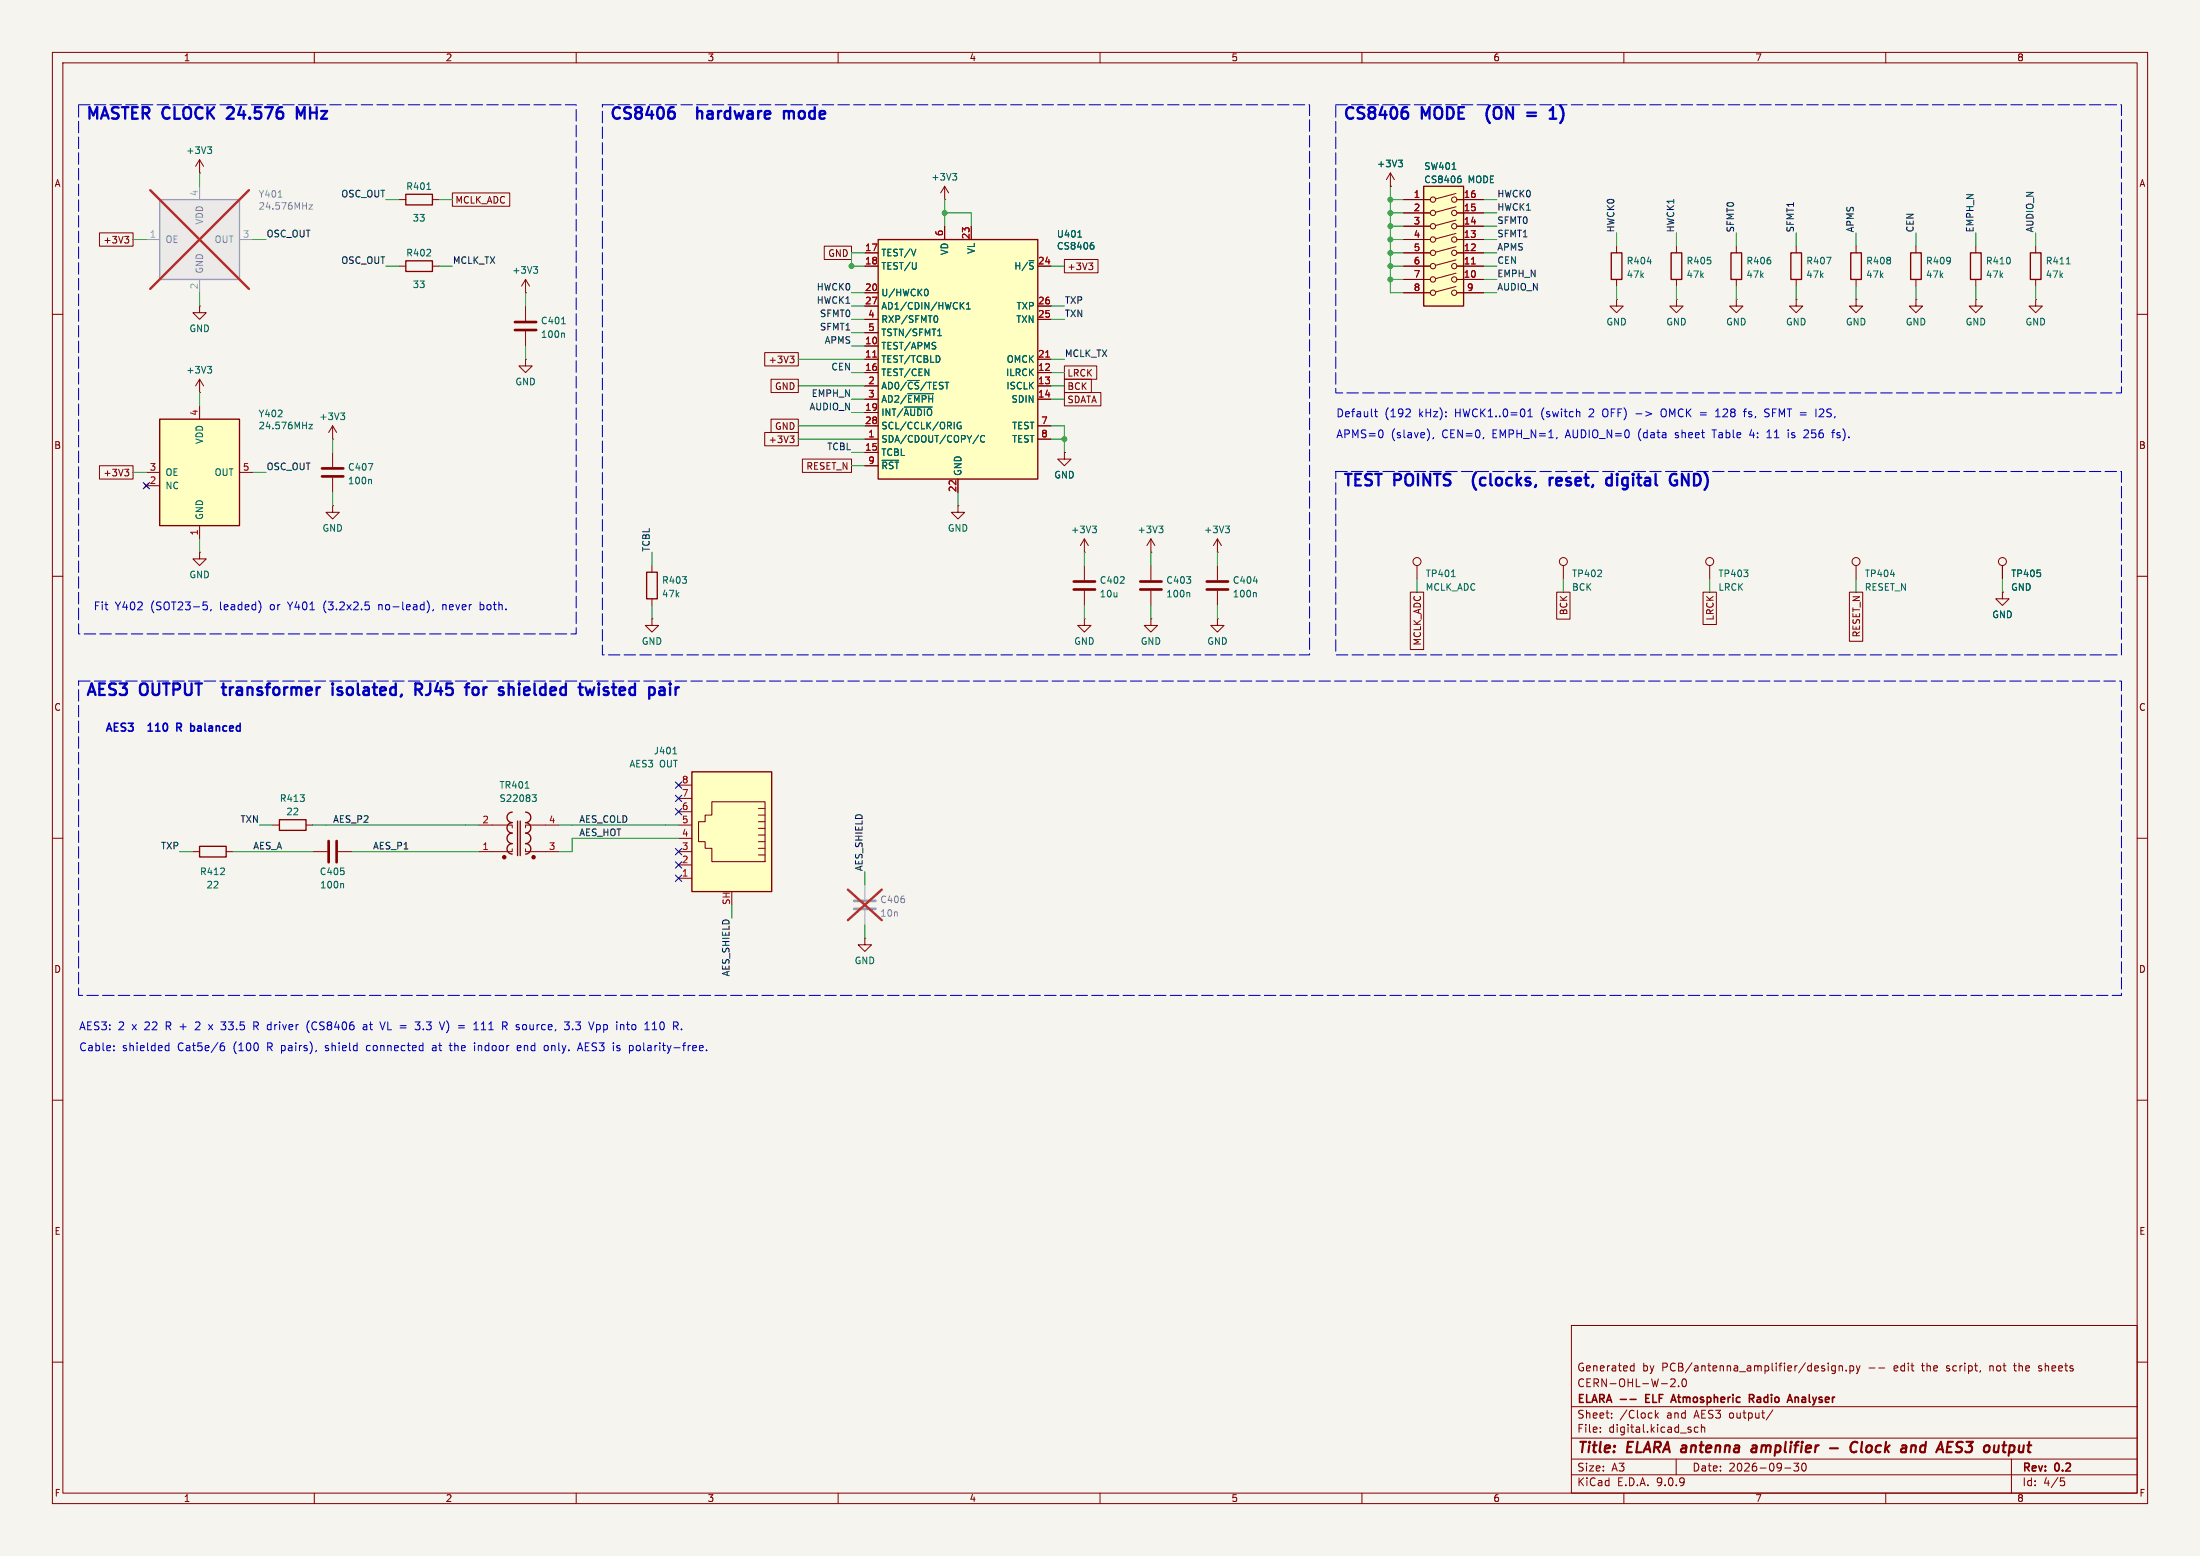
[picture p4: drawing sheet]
<svg xmlns="http://www.w3.org/2000/svg" width="420mm" height="297mm" viewBox="0 0 420 297" stroke-linecap="round" stroke-linejoin="round" font-family="sans-serif">
<path d="M0 0h420v297h-420z" fill="#f5f4ef" stroke="#f5f4ef" stroke-width=".19"/>
<g fill="none" stroke="#840000" stroke-width=".19">
<path d="M10 10h400v277h-400zM12 12h396v273h-396zM60 10v2M110 10v2M160 10v2M210 10v2M260 10v2M310 10v2M360 10v2M265.4 35.6h.1M265.4 33l-.7 1.3M265.4 33l.8 1.3"/>
<path d="M265.4 33v2.6M100.3 55.9h.1M100.3 53.3l-.7 1.3M100.3 53.3l.8 1.3M100.3 53.3v2.6M308.6 57.2v1.2h1.3l-1.3 1.3-1.3-1.3h1.3M308.6 57.2h.1M308.6 47v1.3M308.6 53.3v1.3M331.5 57.2v1.2h1.2l-1.2 1.3-1.3-1.3h1.3M331.5 57.2h.1M331.5 47v1.3"/>
<path d="M331.5 53.3v1.3M342.9 57.2v1.2h1.3l-1.3 1.3-1.3-1.3h1.3M342.9 57.2h.1M354.3 57.2v1.2h1.3l-1.3 1.3-1.2-1.3h1.2M354.3 57.2h.1M365.8 47v1.3M365.8 53.3v1.3M388.6 57.2v1.2h1.3l-1.3 1.3-1.3-1.3h1.3M388.6 57.2h.1M388.6 47v1.3M388.6 53.3v1.3M10 60h2"/>
<path d="M408 60h2M10 110h2M408 110h2M10 160h2M91.4 157.5h6.4v.5M106.7 157.5h-6.4v.5M408 160h2M97.8 162v.6h-6.4M100.3 162v.6h6.4M10 210h2M408 210h2M300 253h108v32h-108z"/>
<path d="M10 260h2M300 278.5h108M300 274.5h108M300 268.5h108M305.5 273.2v.2M305.5 272.5v.1M307.7 270.5v.2M307.7 269.8v.1M311.4 261.6h.5M311.4 260.8h.5M311.9 260.2v1.5M316 269.2v1.5"/>
<path d="M316.2 270.1l.4 .6M316.6 269.7l-.6 .6M318.9 263.3l.6-.1 .2 .1 .1 .3-.9 1.1h.9M320 278.5v3M320.4 264.5v.2M321.2 263.3l.2-.1a.8 .8 0 0 1 .6 .7 .8 .8 0 0 1-.6 .8l-.2-.2-.1-.4zM324.2 272.5l-.5-.1-.3 .3 .2 .6h.6M324.8 272.5l.2-.1 .4 .1v.9M324.8 271.9v1.5M338.4 269.1l-1.2 1.9M343.4 279.3l-.5 .6 .4 .1v.6l-.2 .2-.7-.2M344.1 279.4a.81 .81 0 0 0 .3 1.4l.3-.2 .1-.4-.1-.8"/>
<path d="M349 260.2v.1M349 260.7v1M350.4 260.8l-.5-.1-.2 .3 .1 .6h.6M350.4 260.7v1.2l-.3 .3-.4-.1M351.1 260.8l.2-.1 .4 .1v.9M351.1 260.7v1M352.4 261.5v.2M353.2 260.8l.4-.1 .3 .3-.2 .6h-.5M353.2 260.7v1.5M354.4 260.7l.3 1M354.7 261.7l-.3 .5M355.1 260.7l-.4 1"/>
<path d="M356.8 261.1h1.1M358.7 261.1h1.1M379.9 260.7v1M379.9 260.8h.1M384 278.5v6.5M384.4 260.7h.5M384.6 260.2v1.3l.2 .2M389.2 261.6l.4 .1M389.6 260.7l-.4 .1v.1v.2l.4 .1M408 260h2M60 285v2M110 285v2"/>
<path d="M160 285v2M210 285v2M260 285v2M300 281.5h108M310 285v2M340.7 280.2h1.2M360 285v2M393.4 282.1h.7M393.5 282.7h.4l.3 .2-.2 .6-.5 .1"/>
</g>
<path d="M334.5 276h.8M335.3 276.3l-.6 .1a.4 .4 0 0 0-.4 .4 .4 .4 0 0 0 .3 .4l.7-.1M349.3 276.4h1.6M354.6 275.4a.88 .88 0 0 0-1 0 .88 .88 0 0 0-.3 .9 .69 .69 0 0 0 .3 .8 .69 .69 0 0 0 .8-.1M355.5 275.2l-.2 1.7 .2 .3M365.2 275.9l.5 .1 .1 .2-.2 1M373.3 277.1l.8 .1M374 275.2l-.2 .1a.46 .46 0 0 0-.3 .5 .46 .46 0 0 0 .3 .4l.4 .1M383.5 277.1l.2 .1M383.7 275.9l-.3 2M383.9 275.9l-.2 .1" fill="none" stroke="#840000" stroke-width=".4"/>
<path d="M311.2 267.1h1.1M314.2 266.9h.5M314.9 266.2h-.7v1.5h.7M319 267.7l.5-1.5 .5 1.5M319.1 267.3h.7M334 267l.7-.1 .1-.2v-.4l-.3-.1h-.5v1.5M334.3 267l.5 .7M342.7 266.7v1M343.3 266.8l-.4-.1-.2 .1" fill="none" stroke="#840000" stroke-width=".3"/>
<g fill="#840000" stroke="#840000" stroke-width=".25">
<circle cx="96.3" cy="163.6" r=".3"/>
<circle cx="101.9" cy="163.6" r=".3"/>
</g>
<path d="M307.6 48.3h2v5h-2zM330.5 48.3h2v5h-2zM364.7 48.3h2.1v5h-2.1zM387.6 48.3h2v5h-2zM97.8 155a1 1 0 0 0-1 1 1 1 0 0 0 1 1 1 1 0 0 0-1 1 1 1 0 0 0 1 1 1 1 0 0 0-1 1 1 1 0 0 0 1 1 1 1 0 0 0-1 1 1 1 0 0 0 1 1M98.8 156.7v6.6M99.3 156.7v6.6M100.3 155a1 1 0 0 1 1 1 1 1 0 0 1-1 1 1 1 0 0 1 1 1 1 1 0 0 1-1 1 1 1 0 0 1 1 1 1 1 0 0 1-1 1 1 1 0 0 1 1 1 1 1 0 0 1-1 1" fill="none" stroke="#840000" stroke-width=".25"/>
<path d="M266.9 30.6h.8l-.4 .5M267.5 31.1l.2 .2v.3l-.2 .2M101.8 50.9h.8l-.4 .5M102.4 51.4l.2 .2v.3l-.2 .3M314.5 50h.8M394.5 50.4h.7M100.3 150.4h.7M101.6 151.7h.8l-.4 .5 .3 .1 .1 .4-.3 .3h-.3" fill="none" stroke="#006464" stroke-width=".19"/>
<path d="M271.8 35.6h7.6v22.8h-7.6z" fill="#ffffc2"/>
<g fill="none" stroke="#840000" stroke-width=".19">
<path d="M268 38.1h5M278 36.9l-3.9 1.1M278 39.5l-3.9 1M278.1 38.1h5.1M100.3 58.4v2.8M268 40.6h5M268 43.2h5M268 45.7h5M268 48.3h5M268 50.8h5M268 53.3h5M268 55.9h5"/>
<path d="M278 42l-3.9 1.1M278 44.6l-3.9 1M278 47.1l-3.9 1M278 49.6l-3.9 1M278 52.1l-3.9 1.1M278 54.7l-3.9 1M278.1 40.6h5.1M278.1 43.2h5.1M278.1 45.7h5.1M278.1 48.3h5.1M278.1 50.8h5.1M278.1 53.3h5.1"/>
<path d="M278.1 55.9h5.1M365.8 57.2v1.2h1.2l-1.2 1.3-1.3-1.3h1.3M365.8 57.2h.1M377.2 57.2v1.2h1.3l-1.3 1.3-1.3-1.3h1.3M377.2 57.2h.1M100.3 63.2v2.8M270.5 108v2.5M298.4 108v2.5M382.3 108v2.5M52.1 157.5h1.2M58.4 157.5h1.3M36.8 162.6h1.3"/>
<path d="M43.2 162.6h1.2M59.7 162.6h2.8M64.5 162.6h2.8M165.1 179.1v1.2h1.3l-1.3 1.3-1.3-1.3h1.3M165.1 179.1h.1"/>
<circle cx="273.6" cy="38.1" r=".51"/>
<circle cx="277.6" cy="38.1" r=".51"/>
<circle cx="273.6" cy="40.6" r=".51"/>
<circle cx="273.6" cy="43.2" r=".51"/>
<circle cx="273.6" cy="50.8" r=".51"/>
<circle cx="273.6" cy="53.3" r=".51"/>
<circle cx="273.6" cy="45.7" r=".51"/>
<circle cx="273.6" cy="48.3" r=".51"/>
<circle cx="273.6" cy="55.9" r=".51"/>
<circle cx="277.6" cy="40.6" r=".51"/>
<circle cx="277.6" cy="43.2" r=".51"/>
<circle cx="277.6" cy="45.7" r=".51"/>
<circle cx="277.6" cy="50.8" r=".51"/>
<circle cx="277.6" cy="53.3" r=".51"/>
<circle cx="277.6" cy="48.3" r=".51"/>
<circle cx="277.6" cy="55.9" r=".51"/>
<circle cx="270.5" cy="107.2" r=".76"/>
<circle cx="298.5" cy="107.2" r=".76"/>
<circle cx="382.3" cy="107.2" r=".76"/>
</g>
<path d="M271.8 35.6h7.6v22.8h-7.6zM53.3 156.5h5.1v2h-5.1zM38.1 161.5h5.1v2.1h-5.1z" fill="none" stroke="#840000" stroke-width=".25"/>
<path d="M280.9 50.4h.7" fill="none" stroke="#a90000" stroke-width=".19"/>
<path d="M277.2 32.3h.7M278.6 33.6h.2M278.7 34.1l.3 .2v.3l-.3 .3M107.2 61.8h.7M107.6 63.6l.1 .1v.7M277.1 110.1h.7M65.4 168.6l.2 .2v.7" fill="none" stroke="#006464" stroke-width=".19"/>
<path d="M163.1 172h4M163.1 173.5h4" fill="none" stroke="#9c9b98" stroke-width=".51"/>
<path d="M165.1 168.9v2.8M165.1 173.7v2.8" fill="none" stroke="#9c9b98" stroke-width=".19"/>
<path d="M161.9 169.8l6.4 5.8M168.3 169.8l-6.4 5.8" fill="none" stroke="#e12e31" stroke-width=".46"/>
<path d="M98.3 61.5h4.1M98.3 63h4.1M62.7 160.5v4.1M64.3 160.5v4.1" fill="none" stroke="#840000" stroke-width=".51"/>
<path d="M132.1 147.3h15.2v22.9h-15.2z" fill="#ffffc2"/>
<g fill="none" stroke="#840000" stroke-width=".19">
<path d="M124.5 118.1v1.3h1.2l-1.2 1.3-1.3-1.3h1.3M124.5 118.1h.1M129.5 149.9h2.6M129.5 152.4h2.6M129.5 154.9h2.6M129.5 157.5h2.6M135.9 153h10.1v11.5h-10.1v-2.6h-1.3v-1.2h-1.3v-3.9h1.3v-1.2h1.3zM144.8 158.1h1.2M144.8 159.4h1.2M144.8 156.8h1.2M144.8 154.3h1.2M144.8 155.6h1.2"/>
<path d="M129.5 160h2.6M129.5 162.6h2.6M129.5 165.1h2.6M129.5 167.6h2.6M144.8 160.7h1.2M144.8 161.9h1.2M144.8 163.2h1.2"/>
</g>
<path d="M132.1 147.3h15.2v22.9h-15.2z" fill="none" stroke="#840000" stroke-width=".25"/>
<path d="M128.5 143.9h.7" fill="none" stroke="#006464" stroke-width=".19"/>
<path d="M167.6 45.7h30.5v45.7h-30.5z" fill="#ffffc2"/>
<path d="M167.6 45.7h30.5v45.7h-30.5zM319 48.3h2.1v5h-2.1zM341.9 48.3h2v5h-2zM353.3 48.3h2v5h-2zM123.4 109.2h2.1v5.1h-2.1z" fill="none" stroke="#840000" stroke-width=".25"/>
<g fill="none" stroke="#840000" stroke-width=".19">
<path d="M180.3 38.1h.1M180.3 35.6v2.5M180.3 35.6l-.7 1.2M180.3 35.6l.8 1.2M165.1 50.8h2.5M165.1 58.4h2.5M165.1 48.3h2.5M165.1 55.9h2.5M180.3 43.2v2.5M185.4 43.2v2.5M198.1 50.8h2.6M198.1 58.4h2.6"/>
<path d="M320 47v1.3M320 53.3v1.3M342.9 47v1.3M342.9 53.3v1.3M354.3 47v1.3M354.3 53.3v1.3M165.1 61h2.5M165.1 68.6h2.5M165.1 71.1h2.5M165.1 73.7h2.5M165.1 76.2h2.5M165.1 63.5h2.5"/>
<path d="M165.1 66h2.5M165.1 78.7h2.5M198.1 61h2.6M198.1 68.6h2.6M198.1 71.1h2.6M198.1 73.7h2.6M198.1 76.2h2.6M165.1 88.9h2.5M165.1 81.3h2.5M165.1 83.8h2.5M165.1 86.4h2.5M182.9 96.5v1.3h1.2l-1.2 1.3-1.3-1.3h1.3"/>
<path d="M182.9 96.5h.1M182.9 91.4v2.6M198.1 81.3h2.6M198.1 83.8h2.6M38.1 105.4v1.3h1.3l-1.3 1.3-1.3-1.3h1.3M38.1 105.4h.1M124.5 108v1.2M124.5 114.3v1.3M207 118.1v1.3h1.3l-1.3 1.3-1.3-1.3h1.3M207 118.1h.1M219.7 105.4h.1M219.7 118.1v1.3h1.3l-1.3 1.3-1.3-1.3h1.3"/>
<path d="M219.7 118.1h.1M219.7 102.9l-.8 1.2M219.7 102.9l.8 1.2M219.7 102.9v2.5M219.7 108v2.7M219.7 112.8v2.8M232.4 105.4h.1M232.4 102.9l-.8 1.2M232.4 102.9l.8 1.2M232.4 102.9v2.5M354.3 108v2.5M382.3 113v1.3h1.2l-1.2 1.3-1.3-1.3h1.3"/>
<path d="M382.3 113h.1"/>
<circle cx="354.3" cy="107.2" r=".76"/>
</g>
<g fill="none" stroke="#006464" stroke-width=".19">
<path d="M181.9 33.1h.7l-.4 .5M182.4 33.6l.2 .2v.3l-.2 .3M176.8 55.2a.68 .68 0 0 1 .4 .6 .68 .68 0 0 1-.4 .7M183.5 58.3l.5 .7M184 57.7l-.7 .8M184.5 59h.7M184.5 58.1l.4-.4v1.3M205.8 45.3h.7M208.5 46.3h.2M208.6 46.8l.2 .2v.3l-.2 .3M348.7 49.1h.8l-.5 1.3M172.6 77.7h5.4"/>
<path d="M173.3 75.2h4.9M178.6 60.3a.68 .68 0 0 1 .4 .6 .68 .68 0 0 1-.4 .6M179 64.1h.7M179.3 63l.1-.2v1.3M168.4 87.9h3.2M183.4 80.7a.59 .59 0 0 0-.7 .5 .59 .59 0 0 0 .7 .6l.1-.5h-.3M186.8 83.1l-1.1 1.6M188 83.3a.6 .6 0 0 0-.9 .4 .6 .6 0 0 0 .6 .7l.3-.1M221.2 100.4h.8l-.4 .5M221.8 100.9l.2 .2v.3l-.2 .3M226.9 113.1l.2 .2v.6M233.9 100.4h.8l-.4 .5"/>
<path d="M234.5 100.9l.2 .2v.3l-.2 .3M360.9 109.6h.8"/>
</g>
<path d="M166.6 68.2h.7M199.6 68.2h.8" fill="none" stroke="#a90000" stroke-width=".19"/>
<path d="M217.7 111h4M217.7 112.5h4" fill="none" stroke="#840000" stroke-width=".51"/>
<path d="M30.5 80h15.2v20.3h-15.2z" fill="#ffffc2"/>
<path d="M77.5 37.1h5v2h-5zM77.5 49.8h5v2h-5zM30.5 80h15.2v20.3h-15.2z" fill="none" stroke="#840000" stroke-width=".25"/>
<g fill="none" stroke="#840000" stroke-width=".19">
<path d="M76.2 38.1h1.3M82.5 38.1h1.3M38.1 58.4v1.3h1.3l-1.3 1.3-1.3-1.3h1.3M38.1 58.4h.1M76.2 50.8h1.3M82.5 50.8h1.3M38.1 74.9h.1M38.1 72.4v2.5M38.1 77.5v2.5M38.1 72.4l-.8 1.3M38.1 72.4l.8 1.3M27.6 92.3l.7 .8"/>
<path d="M27.9 90.2h2.6M27.9 92.7h2.6M28.3 92.3l-.7 .8M45.7 90.2h2.6M38.1 100.3v2.6M207 105.4h.1M207 102.9l-.8 1.2M207 102.9l.8 1.2M207 102.9v2.5M207 108v2.7M207 112.8v2.8M232.4 118.1v1.3h1.3l-1.3 1.3-1.3-1.3h1.3"/>
<path d="M232.4 118.1h.1M232.4 108v2.7M232.4 112.8v2.8M326.4 108v2.5"/>
<circle cx="326.4" cy="107.2" r=".76"/>
</g>
<path d="M81.5 36.2h.7M39.6 69.9h.8l-.4 .5M40.2 70.4l.2 .3v.3l-.2 .2M59 81h.7l-.7 .8h.7M208.5 100.4h.8l-.4 .5M209.1 100.9l.2 .2v.3l-.2 .3M239.3 110.9h.8M239.6 113.1l.2 .2v.6" fill="none" stroke="#006464" stroke-width=".19"/>
<path d="M205 111h4M205 112.5h4M230.4 111h4M230.4 112.5h4" fill="none" stroke="#840000" stroke-width=".51"/>
<path d="M30.5 38.1h15.2v15.2h-15.2z" fill="#ebeae8"/>
<path d="M30.5 38.1h15.2v15.2h-15.2z" fill="none" stroke="#9c9b98" stroke-width=".25"/>
<path d="M38.1 35.6v2.5M27.9 45.7h2.6M38.1 53.3v2.6M45.7 45.7h2.6" fill="none" stroke="#9c9b98" stroke-width=".19"/>
<path d="M53.1 37.6h.7M59 39.1h.7l-.7 .8h.7" fill="none" stroke="#939391" stroke-width=".19"/>
<path d="M28.7 36.3l18.8 18.8M47.5 36.3l-18.8 18.8" fill="none" stroke="#e12e31" stroke-width=".46"/>
<g fill="none" stroke="#840000" stroke-width=".19">
<path d="M38.1 33h.1M38.1 30.5l-.8 1.3M38.1 30.5l.8 1.3M38.1 30.5v2.5M86.4 36.8h10.9v2.6h-10.9zM265.4 35.6h.1M268 38.1h5M278.1 38.1h5.1M19 44.4h6.4v2.6h-6.4zM23.8 45.1h.8l-.4 .5M24.3 45.6l.3 .2v.3l-.3 .3M157.4 47h5.2v2.5h-5.2z"/>
<path d="M165.1 48.3h2.5M165.1 50.8h2.5M165.1 55.9h2.5M165.1 58.4h2.5M180.3 43.2v2.5M185.4 43.2v2.5M198.1 50.8h2.6M198.1 58.4h2.6M203.2 49.5h6.4v2.6h-6.4zM207.8 50.2h.8l-.4 .5M208.4 50.7l.2 .2v.3l-.2 .3M268 40.6h5"/>
<path d="M268 43.2h5M268 45.7h5M268 48.3h5M268 50.8h5M268 53.3h5M268 55.9h5M278.1 40.6h5.1M278.1 43.2h5.1M278.1 45.7h5.1M278.1 48.3h5.1M278.1 50.8h5.1M278.1 53.3h5.1"/>
<path d="M278.1 55.9h5.1M320 57.2v1.2h1.3l-1.3 1.3-1.2-1.3h1.2M320 57.2h.1M377.2 47v1.3M377.2 53.3v1.3M100.3 68.6v1.3h1.3l-1.3 1.2-1.2-1.2h1.2M100.3 68.6h.1M146 67.3h6.4v2.6h-6.4zM147.2 72.4h5.2v2.5h-5.2zM150.8 68h.8l-.4 .5M151.3 68.5l.3 .2v.3l-.3 .3M165.1 61h2.5"/>
<path d="M165.1 68.6h2.5M165.1 71.1h2.5M165.1 73.7h2.5M165.1 76.2h2.5M165.1 63.5h2.5M165.1 66h2.5M165.1 78.7h2.5M198.1 61h2.6M198.1 68.6h2.6M198.1 71.1h2.6M198.1 73.7h2.6M198.1 76.2h2.6"/>
<path d="M203.2 72.4h5.1v2.5h-5.1zM203.2 74.9h7v2.6h-7zM203.2 69.8h6.2v2.6h-6.2zM19 88.9h6.4v2.5h-6.4zM23.8 89.6h.8l-.4 .5M24.3 90.1l.3 .2v.3l-.3 .2M63.5 83.8h.1M63.5 96.5v1.3h1.3l-1.3 1.3-1.3-1.3h1.3M63.5 96.5h.1M63.5 81.3v2.5M63.5 86.4v2.8M63.5 91.2v2.8"/>
<path d="M63.5 81.3l-.8 1.3M63.5 81.3l.8 1.3M146 82.5h6.4v2.6h-6.4zM147.2 80h5.2v2.6h-5.2zM150.8 83.2h.8l-.4 .5M151.3 83.7l.3 .2v.3l-.3 .3M153.2 87.6h9.4v2.6h-9.4zM165.1 88.9h2.5M165.1 81.3h2.5M165.1 83.8h2.5M165.1 86.4h2.5M182.9 91.4v2.6"/>
<path d="M198.1 81.3h2.6M198.1 83.8h2.6M203.2 86.4v1.2h1.3l-1.3 1.3-1.3-1.3h1.3M203.2 86.4h.1M269.2 113h2.6v11h-2.6zM297.2 113h2.5v5.2h-2.5zM325.1 113h2.6v6.2h-2.6zM353.1 113h2.5v9.4h-2.5zM382.3 113h.1M382.3 108v2.5"/>
</g>
<g fill="none" stroke="#006464" stroke-width=".19">
<path d="M39.6 28h.8l-.4 .5M40.2 28.5l.2 .3v.3l-.2 .2M266.9 30.6h.8l-.4 .5M267.5 31.1l.2 .2v.3l-.2 .2M277.2 32.3h.7M278.6 33.6h.2M278.7 34.1l.3 .2v.3l-.3 .3M176.8 55.2a.68 .68 0 0 1 .4 .6 .68 .68 0 0 1-.4 .7M183.5 58.3l.5 .7M184 57.7l-.7 .8M184.5 59h.7M184.5 58.1l.4-.4v1.3"/>
<path d="M205.8 45.3h.7M208.5 46.3h.2M208.6 46.8l.2 .2v.3l-.2 .3M65 78.8h.8l-.4 .5M65.6 79.3l.2 .3v.3l-.2 .2M172.6 77.7h5.4M173.3 75.2h4.9M178.6 60.3a.68 .68 0 0 1 .4 .6 .68 .68 0 0 1-.4 .6M179 64.1h.7M179.3 63l.1-.2v1.3M70.3 88.5h.9l-.6 1.2M70.7 91.5l.2 .2v.6"/>
<path d="M168.4 87.9h3.2M183.4 80.7a.59 .59 0 0 0-.7 .5 .59 .59 0 0 0 .7 .6l.1-.5h-.3M186.8 83.1l-1.1 1.6M188 83.3a.6 .6 0 0 0-.9 .4 .6 .6 0 0 0 .6 .7l.3-.1"/>
</g>
<path d="M61.5 89.4h4M61.5 90.9h4" fill="none" stroke="#840000" stroke-width=".51"/>
<path d="M376.2 48.3h2v5h-2z" fill="none" stroke="#840000" stroke-width=".25"/>
<g fill="none" stroke="#009600" stroke-width=".19">
<path d="M38.1 33v2.6M73.7 38.1h2.5M83.8 38.1h2.6M180.3 38.1v5.1M265.4 35.6v20.3h2.6M265.4 38.1h2.6M283.2 38.1h2.5M25.4 45.7h2.5M38.1 55.9v2.5M48.3 45.7h2.5M73.7 50.8h2.5M83.8 50.8h2.6"/>
<path d="M100.3 55.9v2.5M162.6 55.9h2.5M162.6 58.4h2.5M165.1 48.3h-2.5v2.5h2.5M180.3 40.6h5.1v2.6M200.7 50.8h2.5M200.7 58.4h2.5M265.4 50.8h2.6M265.4 45.7h2.6M265.4 40.6h2.6M265.4 43.2h2.6M265.4 48.3h2.6"/>
<path d="M265.4 53.3h2.6M283.2 50.8h2.5M283.2 45.7h2.5M283.2 40.6h2.5M283.2 43.2h2.5M283.2 55.9h2.5M283.2 48.3h2.5M283.2 53.3h2.5M308.6 44.5v2.5M308.6 54.6v2.6M320 44.5v2.5M320 54.6v2.6"/>
<path d="M331.5 44.5v2.5M331.5 54.6v2.6M342.9 44.5v2.5M342.9 54.6v2.6M354.3 44.5v2.5M354.3 54.6v2.6M365.8 44.5v2.5M365.8 54.6v2.6M377.2 44.5v2.5M377.2 54.6v2.6M388.6 44.5v2.5M388.6 54.6v2.6"/>
<path d="M38.1 74.9v2.6M100.3 66v2.6M152.4 68.6h12.7M152.4 73.7h12.7M162.6 71.1h2.5M162.6 61h2.5M162.6 76.2h2.5M162.6 63.5h2.5M162.6 66h2.5M162.6 78.7h2.5M200.7 71.1h2.5M200.7 68.6h2.5"/>
<path d="M200.7 61h2.5M200.7 76.2h2.5M200.7 73.7h2.5M25.4 90.2h2.5M48.3 90.2h2.5M63.5 83.8v2.6M63.5 94v2.5M152.4 83.8h12.7M152.4 81.3h12.7M162.6 88.9h2.5M162.6 86.4h2.5M182.9 94v2.5"/>
<path d="M200.7 81.3h2.5v5.1M200.7 83.8h2.5M38.1 102.9v2.5M124.5 105.4v2.6M124.5 115.6v2.5M207 105.4v2.6M207 115.6v2.5M219.7 105.4v2.6M219.7 115.6v2.5M232.4 105.4v2.6M232.4 115.6v2.5M270.5 110.5v2.5"/>
<path d="M298.4 110.5v2.5M326.4 110.5v2.5M354.3 110.5v2.5M382.3 110.5v2.5M49.5 157.5h2.6M59.7 157.5h31.7M106.7 157.5h22.8M34.3 162.6h2.5M44.4 162.6h15.3M67.3 162.6h24.1M129.5 160h-20.3v2.6h-2.5M139.7 172.7v2.6"/>
<path d="M165.1 166.4v2.5M165.1 176.5v2.6"/>
</g>
<g fill="none" stroke="#000084" stroke-width=".19">
<path d="M27.3 92.1l1.2 1.2M28.5 92.1l-1.2 1.2M128.9 154.3l1.2 1.2M128.9 151.8l1.2 1.2M128.9 149.3l1.2 1.2M130.1 154.3l-1.2 1.2M130.1 151.8l-1.2 1.2M130.1 149.3l-1.2 1.2M128.9 167l1.2 1.2M128.9 162l1.2 1.2M128.9 164.5l1.2 1.2M130.1 167l-1.2 1.2"/>
<path d="M130.1 162l-1.2 1.2M130.1 164.5l-1.2 1.2"/>
</g>
<g fill="none" stroke="#0000c2" stroke-width=".19">
<path d="M262.4 78.6h.6M262.6 78.1v1.2l.4 .3M269.1 78.1l.1 .2v.4l-.9 .9h.9M291.7 79.6h.8M291.7 78.5l.4-.4v1.5M301.5 78.6l.1 1M312.3 79h1.2M317.5 78.1h-.2a.96 .96 0 0 0 .2 1.5M327.5 79.6h.9M327.5 78.5l.5-.4v1.5M332.8 78.6h.6M333.4 78.1l-.4 .2v1.3"/>
<path d="M337 78.7l.6 .2 .1 .4-.2 .3-.6-.1M337 78.1h.7M347.9 78.1l-.6 .1M348.1 78.7l-.9 .9h1M263.9 82.2l.1 .4-.1 .8M273.7 83.5l-.2 .3M283.2 83.5v.2M326.8 82.1h.9M334.4 82l-.4 1.1h1M337.3 82.5l.4-.4v1.5M337.3 83.6h.9M341.4 82.1v.1"/>
<path d="M341.4 82.6v1M344.6 82.1h.5M345.2 82.7l-.9 .9h.9M349.7 82.6h.5M350.2 82.1l-.3 .2v1.3M38.8 114.9h.7M39 115.5h.3l.3 .3-.1 .5-.5 .1M40.3 116.3l-.1 .3M49.6 115l.2 .7-.2 1M70.5 115.6v.7M72.3 115.4v1M72.4 115.5h-.1"/>
<path d="M81.7 115l.3 .7-.3 1M82.7 116.3l-.1 .3M84.5 115.4v1M84.7 115.4l-.2 .1M91.7 116.3l.4 .1M91.7 114.9v1.5M92.1 115.4l-.4 .1M21.7 199.6v.2M31.7 199.6h.5M32.2 199.1v1.5M39.8 195.6l.8 1M40.6 195.6l-.8 1"/>
<path d="M42.2 195.1h.9M42.2 196.5l.6 .1M42.7 199.1a.59 .59 0 0 0-.7 .6v.6l.2 .2 .4 .1 .2-.2 .1-.5-.2-.2-.4-.1-.3 .3M48.5 195.8h.5M48.8 195.8l.5 .8M49 195.1h-.5v1.5M59 194.8a1.72 1.72 0 0 0 0 2.3M69.4 195.6h.6v1M70 199.7v.7M70 195.9l-.5 .1a.29 .29 0 0 0-.2 .3 .29 .29 0 0 0 .2 .3l.5-.1M73.5 195.1l-.5 1.5M79.2 195.1h1l-.5 .5"/>
<path d="M79.9 195.6l.3 .3v.4l-.3 .3M83 199.6h-.4M83.1 200h-.4a.29 .29 0 0 0-.2 .3 .29 .29 0 0 0 .2 .3h.4M84.9 195.1l-.5 1.5M85.2 194.8l.3 .5M85.5 196.7l-.3 .4M85.7 199.6h.6M86 199.1v1.2l.3 .3M90.6 199.1v.1M90.6 199.6v1M90.7 195.3l.2-.2v1.5M91.9 196.6h.8"/>
<path d="M91.9 195.5l.4-.4v1.5M96.3 195.8l.5 .8M96.7 195.1l.1 .2-.1 .5M99.5 199.8l-.3-.2h-.2l-.3 .2 .1 .7h.6M99.5 199.9l-.8 .2M104.2 199.6h.3l.2 .2-.1 .6-.4 .2M109.3 196.4v.2M109.9 195.1h.9M109.9 196.4l.2 .2M114 195.6h.5l.1 .2-.1 .6-.5 .2M119.6 195.6h.6M119.9 196.5l.3 .1"/>
<path d="M121.5 199.7v.7M124.5 196.6h.9M124.8 195.3l.2-.2v1.5M126 195.3v1M134.2 199.6v.3l-.7 .2M21.7 200.4v.2M31.7 200.5h.5M110.2 200.6l.5-1.5 .5 1.5M110.4 200.1h.7M134.9 200.4v.2"/>
</g>
<g fill="none" stroke="#0000c2" stroke-width=".44">
<path d="M43.5 20.6l-.1 .1M44.5 21.4l-1.2 1.3h1.3M58.1 20.5l-.7 1.5-.7-1.5v2.2M128 21.3h.4l.4 .4-.1 .7-.3 .3h-.4M128.2 20.5h.4M133.1 20.5v2.2M133.2 21.3l-.1 .1M149.7 21.2v1.5M149.7 21.4a.55 .55 0 0 1 .9 .1M150.6 21.5v1.2M150.7 21.3l-.1 .2M268 21.3h.4l.4 .4-.1 .7-.3 .3h-.4"/>
<path d="M268.2 20.5h.4M284.4 20.1a2.52 2.52 0 0 0 0 3.4M291.5 21.5h1.7M291.5 22.1h1.7M295.8 22.7h1.3M296.3 20.8l.2-.3v2.2M297.8 20.1a2.52 2.52 0 0 1 0 3.4M281.8 90.1a2.52 2.52 0 0 0 0 3.4M295.8 91.2v1.5M296.5 91.2a.56 .56 0 0 0-.7 .4M297.8 91.2h-.4l-.3 .3 .1 1.1 .6 .1M298.1 91.7l-1 .2"/>
<path d="M307.5 91.2l.2 .1M307.7 90.5v2.2M307.7 92.6l-.2 .1M308.7 90.5v.2M308.7 91.2v1.5M308.7 90.5l-.1 .1 .1 .1M308.7 90.5l.1 .1-.1 .1M322.3 90.5v2.2l-1.2-2.2v2.2M42.3 131.2h.9M42.6 130.5v1.8l.1 .3 .5 .1M63.5 130.5v.2M63.5 131.2v1.5"/>
<path d="M63.5 130.5l-.1 .1 .1 .1M63.5 130.5l.1 .1-.1 .1M65.3 131.3l-.6-.1-.2 .1-.1 .3 .3 .3 .6 .1 .1 .2M65.4 132.3l-.3 .4-.7-.1M79.3 130.5h.8a.6 .6 0 0 1 .5 .5 .6 .6 0 0 1-.5 .6h-.8M79.8 131.6l.8 1.1M82.1 132a.71 .71 0 0 1-.8 .7M91.1 131.3l.3 .3v.6l-.3 .4M92.3 131.2v1.5M92.5 131.3l-.2 .3M99.1 130.5v.2M99.1 131.2v1.5"/>
<path d="M99.1 130.5l-.1 .1 .1 .1M99.1 130.5l.1 .1-.1 .1M114.3 130.5v.2M114.3 131.2v1.5M114.3 130.5l-.1 .1 .1 .1M114.3 130.5l.1 .1-.1 .1M115.2 132.6l.3 .1 .6-.1M116.1 131.3l-.5-.1-.4 .3 .2 .3 .7 .2M129 131.2v1.5M129.6 131.2a.56 .56 0 0 0-.6 .4"/>
</g>
<path d="M28.3 139.6h.8M28.4 138.4l-.1 .1M34.1 138.8l.5 .8M34.5 138.1h-.7v1.5M34.5 138.8h-.7" fill="none" stroke="#0000c2" stroke-width=".3"/>
<path d="M15 20h95v101h-95zM115 20h135v105h-135zM255 20h150v55h-150zM255 90h150v35h-150zM15 130h390v60h-390z" fill="none" stroke="#0000c2" stroke-width=".2" stroke-dasharray="2.2 .8"/>
<path d="M280.9 50.4h.7M166.6 68.2h.7M199.6 68.2h.8" fill="none" stroke="#a90000" stroke-width=".19"/>
<g fill="#009600" stroke="#009600" stroke-width=".19">
<circle cx="162.6" cy="50.8" r=".46"/>
<circle cx="180.3" cy="40.6" r=".46"/>
<circle cx="203.2" cy="83.8" r=".46"/>
<circle cx="265.4" cy="53.3" r=".46"/>
<circle cx="265.4" cy="45.7" r=".46"/>
<circle cx="265.4" cy="48.3" r=".46"/>
<circle cx="265.4" cy="50.8" r=".46"/>
<circle cx="265.4" cy="40.6" r=".46"/>
<circle cx="265.4" cy="43.2" r=".46"/>
<circle cx="265.4" cy="38.1" r=".46"/>
</g>
<g font-size="3.1" fill="#0000c2">
<text x="16.3" y="22.9">MASTER CLOCK</text>
<text x="44.4" y="22.9">24.576</text>
<text x="58.5" y="22.9">MHz</text>
<text x="116.3" y="22.9">CS8406</text>
<text x="134.1" y="22.9">hardware</text>
<text x="151.5" y="22.9">mode</text>
<text x="256.3" y="22.9">CS8406</text>
<text x="271.5" y="22.9">MODE</text>
<text x="285.6" y="22.9">(ON</text>
<text x="294.3" y="22.9">=</text>
<text x="256.3" y="92.9">TEST</text>
<text x="266.3" y="92.9">POINTS</text>
<text x="283" y="92.9">(clocks,</text>
<text x="298.6" y="92.9">reset,</text>
<text x="310.3" y="92.9">digital</text>
<text x="323.4" y="92.9">GND)</text>
<text x="16.3" y="133">AES3</text>
<text x="26.9" y="133">OUTPUT</text>
<text x="44.5" y="133">transformer</text>
<text x="66.2" y="133">isolated,</text>
<text x="82.9" y="133">RJ45</text>
<text x="93.5" y="133">for</text>
<text x="100.7" y="133">shielded</text>
<text x="117" y="133">twisted</text>
</g>
<g font-size="2.8" fill="#840000">
<text x="301" y="277.9">Title:</text>
<text x="310.6" y="277.9">ELARA antenna</text>
<text x="336.1" y="277.9">amplifier</text>
<text x="356.5" y="277.9">Clock</text>
<text x="367" y="277.9">and</text>
<text x="374.8" y="277.9">AES3</text>
<text x="384.4" y="277.9">output</text>
</g>
<g font-size="2.1" fill="#0000c2">
<text x="255" y="79.8">Default</text>
<text x="255" y="83.7">APMS=0</text>
<text x="264.3" y="79.8">(192</text>
<text x="265.5" y="83.7">(slave),</text>
<text x="270.9" y="79.8">kHz):</text>
<text x="275.3" y="83.7">CEN=0,</text>
<text x="277.9" y="79.8">HWCK1..0=01</text>
<text x="285" y="83.7">EMPH_N=1,</text>
<text x="294.5" y="79.8">(switch</text>
<text x="299.2" y="83.7">AUDIO_N=0</text>
<text x="303.8" y="79.8">2</text>
<text x="306.5" y="79.8">OFF)</text>
<text x="313" y="79.8">-&gt;</text>
<text x="313.1" y="83.7">(data</text>
<text x="318" y="79.8">OMCK =</text>
<text x="320.4" y="83.7">sheet</text>
<text x="327.7" y="83.7">Table</text>
<text x="328.7" y="79.8">128</text>
<text x="334.3" y="79.8">fs,</text>
<text x="334.9" y="83.7">4:</text>
<text x="338.3" y="83.7">11</text>
<text x="338.4" y="79.8">SFMT =</text>
<text x="342.5" y="83.7">is</text>
<text x="345.7" y="83.7">256</text>
<text x="348.4" y="79.8">I2S,</text>
<text x="351.3" y="83.7">fs).</text>
<text x="17.8" y="116.6">Fit</text>
<text x="21.9" y="116.6">Y402</text>
<text x="28.8" y="116.6">(SOT23-5,</text>
<text x="42.1" y="116.6">leaded)</text>
<text x="51.8" y="116.6">or</text>
<text x="55.4" y="116.6">Y401</text>
<text x="62.3" y="116.6">(3.2x2.5</text>
<text x="73" y="116.6">no-lead),</text>
<text x="85.3" y="116.6">never</text>
<text x="92.6" y="116.6">both.</text>
<text x="20" y="139.7">AES3</text>
<text x="29" y="139.7">110</text>
<text x="35" y="139.7">R</text>
<text x="38.3" y="139.7">balanced</text>
<text x="15" y="196.7">AES3:</text>
<text x="22.5" y="196.7">2</text>
<text x="25.2" y="196.7">x</text>
<text x="27.8" y="196.7">22</text>
<text x="31.9" y="196.7">R +</text>
<text x="37.9" y="196.7">2</text>
<text x="40.6" y="196.7">x</text>
<text x="43.1" y="196.7">33.5</text>
<text x="49.4" y="196.7">R driver</text>
<text x="59.9" y="196.7">(CS8406</text>
<text x="70.8" y="196.7">at</text>
<text x="74.3" y="196.7">VL =</text>
<text x="81.3" y="196.7">3.3</text>
<text x="86.2" y="196.7">V)</text>
<text x="89.7" y="196.7">=</text>
<text x="92.9" y="196.7">111</text>
<text x="98.5" y="196.7">R source,</text>
<text x="110.7" y="196.7">3.3</text>
<text x="115.6" y="196.7">Vpp</text>
<text x="120.9" y="196.7">into</text>
<text x="126.5" y="196.7">110</text>
<text x="15" y="200.7">Cable:</text>
<text x="23.3" y="200.7">shielded</text>
<text x="34" y="200.7">Cat5e/6</text>
<text x="44.7" y="200.7">(100</text>
<text x="51.3" y="200.7">R pairs),</text>
<text x="62.7" y="200.7">shield</text>
<text x="70.7" y="200.7">connected</text>
<text x="83.4" y="200.7">at</text>
<text x="86.9" y="200.7">the</text>
<text x="91.7" y="200.7">indoor</text>
<text x="100.1" y="200.7">end</text>
<text x="105.4" y="200.7">only.</text>
<text x="112" y="200.7">AES3 is</text>
<text x="122.1" y="200.7">polarity-free.</text>
</g>
<g font-size="2.1" fill="#840000">
<text x="301" y="262">Generated</text>
<text x="313.5" y="262">by</text>
<text x="317.3" y="262">PCB/antenna_amplifier/design.py</text>
<text x="361.8" y="262">edit</text>
<text x="367.3" y="262">the</text>
<text x="372.1" y="262">script,</text>
<text x="380.5" y="262">not</text>
<text x="385.4" y="262">the</text>
<text x="390.2" y="262">sheets</text>
<text x="301" y="268.2">ELARA --</text>
<text x="301" y="265">CERN-OHL-W-2.0</text>
<text x="314.8" y="268.2">ELF</text>
<text x="320.4" y="268.2">Atmospheric</text>
<text x="335.8" y="268.2">Radio</text>
<text x="343.8" y="268.2">Analyser</text>
<text x="301" y="273.7">File:</text>
<text x="301" y="271">Sheet:</text>
<text x="307.1" y="273.7">digital.kicad_sch</text>
<text x="309.2" y="271">/Clock</text>
<text x="318.2" y="271">and</text>
<text x="323.6" y="271">AES3 output/</text>
<text x="301" y="281.1">Size:</text>
<text x="307.6" y="281.1">A3</text>
<text x="323" y="281.1">Date:</text>
<text x="330" y="281.1">2026-09-30</text>
<text x="386" y="281.3">Rev:</text>
<text x="392.4" y="281.3">0.2</text>
<text x="301" y="283.9">KiCad</text>
<text x="308.7" y="283.9">E.D.A.</text>
<text x="316.3" y="283.9">9.0.9</text>
<text x="386" y="283.9">Id:</text>
<text x="390.1" y="283.9">4/5</text>
</g>
<g font-size="1.8" fill="#840000">
<text x="35" y="11.9">1</text>
<text x="85" y="11.9">2</text>
<text x="135" y="11.9">3</text>
<text x="185" y="11.9">4</text>
<text x="235" y="11.9">5</text>
<text x="285" y="11.9">6</text>
<text x="335" y="11.9">7</text>
<text x="385" y="11.9">8</text>
<text x="10.3" y="35.9">A</text>
<text x="408.3" y="35.9">A</text>
<text x="86.8" y="39.1">MCLK_ADC</text>
<text x="19.6" y="46.7">+3V3</text>
<text x="158" y="49.2">GND</text>
<text x="203.7" y="51.8">+3V3</text>
<text x="146.6" y="69.5">+3V3</text>
<text x="147.8" y="74.6">GND</text>
<text x="203.7" y="74.6">BCK</text>
<text x="203.7" y="77.2">SDATA</text>
<text x="203.7" y="72.1">LRCK</text>
<text x="147.8" y="82.2">GND</text>
<text x="10.3" y="85.9">B</text>
<text x="146.6" y="84.8">+3V3</text>
<text x="153.8" y="89.9">RESET_N</text>
<text x="408.2" y="85.9">B</text>
<text x="19.6" y="91.1">+3V3</text>
<text x="299.4" y="117.5" transform="rotate(-90 299.4 117.5)">BCK</text>
<text x="327.3" y="118.5" transform="rotate(-90 327.3 118.5)">LRCK</text>
<text x="271.5" y="123.3" transform="rotate(-90 271.5 123.3)">MCLK_ADC</text>
<text x="355.3" y="121.8" transform="rotate(-90 355.3 121.8)">RESET_N</text>
<text x="10.3" y="135.9">C</text>
<text x="408.2" y="135.9">C</text>
<text x="10.3" y="185.9">D</text>
<text x="408.2" y="185.9">D</text>
<text x="10.3" y="235.9">E</text>
<text x="408.3" y="235.9">E</text>
<text x="10.3" y="285.9">F</text>
<text x="35" y="286.9">1</text>
<text x="85" y="286.9">2</text>
<text x="135" y="286.9">3</text>
<text x="185" y="286.9">4</text>
<text x="235" y="286.9">5</text>
<text x="285" y="286.9">6</text>
<text x="335" y="286.9">7</text>
<text x="385" y="286.9">8</text>
<text x="408.3" y="285.9">F</text>
</g>
<g font-size="1.8" fill="#006464">
<text x="35.5" y="29.6">+3V3</text>
<text x="177.7" y="34.7">+3V3</text>
<text x="262.8" y="32.1">+3V3</text>
<text x="271.8" y="32.6">SW401</text>
<text x="271.8" y="35.2">CS8406</text>
<text x="280.3" y="35.2">MODE</text>
<text x="77.5" y="36.4">R401</text>
<text x="78.7" y="42.5">33</text>
<text x="201.7" y="47.8">CS8406</text>
<text x="201.7" y="45.5">U401</text>
<text x="77.5" y="49.1">R402</text>
<text x="97.7" y="52.4">+3V3</text>
<text x="168.1" y="49.1">TEST/V</text>
<text x="168.1" y="51.7">TEST/U</text>
<text x="181.2" y="48.8" transform="rotate(-90 181.2 48.8)">VD</text>
<text x="186.3" y="48.5" transform="rotate(-90 186.3 48.5)">VL</text>
<text x="193.5" y="51.7">H/~{S}</text>
<text x="310.4" y="50.7">R404</text>
<text x="310.4" y="53.3">47k</text>
<text x="321.9" y="50.7">R405</text>
<text x="321.9" y="53.3">47k</text>
<text x="333.3" y="50.7">R406</text>
<text x="333.3" y="53.3">47k</text>
<text x="344.7" y="50.7">R407</text>
<text x="344.7" y="53.3">47k</text>
<text x="356.2" y="50.7">R408</text>
<text x="356.2" y="53.3">47k</text>
<text x="367.6" y="50.7">R409</text>
<text x="367.6" y="53.3">47k</text>
<text x="379" y="50.7">R410</text>
<text x="379" y="53.3">47k</text>
<text x="390.4" y="50.7">R411</text>
<text x="390.4" y="53.3">47k</text>
<text x="78.7" y="55.2">33</text>
<text x="168.1" y="56.7">U/HWCK0</text>
<text x="168.1" y="59.3">AD1/CDIN/HWCK1</text>
<text x="194" y="59.3">TXP</text>
<text x="36.1" y="63.6">GND</text>
<text x="103.2" y="62.1">C401</text>
<text x="103.2" y="64.7">100n</text>
<text x="168.1" y="61.8">RXP/SFMT0</text>
<text x="168.1" y="64.4">TSTN/SFMT1</text>
<text x="193.9" y="61.8">TXN</text>
<text x="306.6" y="62.3">GND</text>
<text x="318" y="62.3">GND</text>
<text x="329.4" y="62.3">GND</text>
<text x="340.9" y="62.3">GND</text>
<text x="352.3" y="62.3">GND</text>
<text x="363.7" y="62.3">GND</text>
<text x="375.2" y="62.3">GND</text>
<text x="386.6" y="62.3">GND</text>
<text x="35.5" y="71.5">+3V3</text>
<text x="168.1" y="66.9">TEST/APMS</text>
<text x="168.1" y="69.4">TEST/TCBLD</text>
<text x="168.1" y="72">TEST/CEN</text>
<text x="192" y="72">ILRCK</text>
<text x="192.1" y="69.4">OMCK</text>
<text x="98.3" y="73.7">GND</text>
<text x="168.1" y="74.5">AD0/~{CS}/TEST</text>
<text x="168.1" y="77.1">AD2/~{EMPH}</text>
<text x="192" y="74.5">ISCLK</text>
<text x="193" y="77.1">SDIN</text>
<text x="49.3" y="79.8">Y402</text>
<text x="49.3" y="82.1">24.576MHz</text>
<text x="60.9" y="80.4">+3V3</text>
<text x="168.1" y="79.6">INT/~{AUDIO}</text>
<text x="168.1" y="82.1">SCL/CCLK/ORIG</text>
<text x="193.1" y="82.1">TEST</text>
<text x="39" y="84.9" transform="rotate(-90 39 84.9)">VDD</text>
<text x="168.1" y="89.8">~{RST}</text>
<text x="168.1" y="84.7">SDA/CDOUT/COPY/C</text>
<text x="168.1" y="87.2">TCBL</text>
<text x="193.1" y="84.7">TEST</text>
<text x="31.5" y="91">OE</text>
<text x="31.5" y="93.6">NC</text>
<text x="40.9" y="91">OUT</text>
<text x="66.3" y="90">C407</text>
<text x="66.3" y="92.6">100n</text>
<text x="183.7" y="90.9" transform="rotate(-90 183.7 90.9)">GND</text>
<text x="201.2" y="91.5">GND</text>
<text x="39" y="99.3" transform="rotate(-90 39 99.3)">GND</text>
<text x="61.5" y="101.7">GND</text>
<text x="180.8" y="101.7">GND</text>
<text x="204.4" y="102">+3V3</text>
<text x="217.1" y="102">+3V3</text>
<text x="229.8" y="102">+3V3</text>
<text x="36.1" y="110.6">GND</text>
<text x="126.3" y="111.6">R403</text>
<text x="209.8" y="111.6">C402</text>
<text x="222.5" y="111.6">C403</text>
<text x="235.2" y="111.6">C404</text>
<text x="272.1" y="110.4">TP401</text>
<text x="272.1" y="113">MCLK_ADC</text>
<text x="300" y="110.4">TP402</text>
<text x="300" y="113">BCK</text>
<text x="328" y="110.4">TP403</text>
<text x="328" y="113">LRCK</text>
<text x="355.9" y="110.4">TP404</text>
<text x="355.9" y="113">RESET_N</text>
<text x="383.8" y="110.4">TP405</text>
<text x="383.8" y="113">GND</text>
<text x="126.3" y="114.2">47k</text>
<text x="209.8" y="114.2">10u</text>
<text x="222.5" y="114.2">100n</text>
<text x="235.2" y="114.2">100n</text>
<text x="380.2" y="118.2">GND</text>
<text x="122.4" y="123.3">GND</text>
<text x="205" y="123.3">GND</text>
<text x="217.7" y="123.3">GND</text>
<text x="230.4" y="123.3">GND</text>
<text x="120.1" y="146.7">AES3</text>
<text x="124.7" y="144.2">J401</text>
<text x="125.9" y="146.7">OUT</text>
<text x="53.3" y="153.3">R413</text>
<text x="54.6" y="155.8">22</text>
<text x="95.3" y="150.7">TR401</text>
<text x="95.3" y="153.3">S22083</text>
<text x="38.1" y="167.2">R412</text>
<text x="60.9" y="167.2">C405</text>
<text x="39.3" y="169.8">22</text>
<text x="61" y="169.8">100n</text>
<text x="163.1" y="184.2">GND</text>
</g>
<g font-size="1.8" fill="#a5a4a2">
<text x="37.8" y="37.5" transform="rotate(-90 37.8 37.5)">4</text>
<text x="28.5" y="45.5">1</text>
<text x="46.3" y="45.5">3</text>
<text x="37.8" y="55.3" transform="rotate(-90 37.8 55.3)">2</text>
</g>
<g font-size="1.8" fill="#939391">
<text x="49.3" y="37.9">Y401</text>
<text x="49.3" y="40.2">24.576MHz</text>
<text x="31.5" y="46.6">OE</text>
<text x="39" y="42.9" transform="rotate(-90 39 42.9)">VDD</text>
<text x="40.9" y="46.6">OUT</text>
<text x="39" y="52.3" transform="rotate(-90 39 52.3)">GND</text>
<text x="167.9" y="172.6">C406</text>
<text x="167.9" y="175.2">10n</text>
</g>
<g font-size="1.8" fill="#0f0f0f">
<text x="65.1" y="37.8">OSC_OUT</text>
<text x="285.8" y="40.3">HWCK1</text>
<text x="285.8" y="37.8">HWCK0</text>
<text x="50.8" y="45.4">OSC_OUT</text>
<text x="285.8" y="47.9">APMS</text>
<text x="285.8" y="42.8">SFMT0</text>
<text x="285.8" y="45.4">SFMT1</text>
<text x="308.3" y="44.4" transform="rotate(-90 308.3 44.4)">HWCK0</text>
<text x="319.7" y="44.4" transform="rotate(-90 319.7 44.4)">HWCK1</text>
<text x="331.1" y="44.4" transform="rotate(-90 331.1 44.4)">SFMT0</text>
<text x="342.6" y="44.4" transform="rotate(-90 342.6 44.4)">SFMT1</text>
<text x="354" y="44.4" transform="rotate(-90 354 44.4)">APMS</text>
<text x="365.4" y="44.4" transform="rotate(-90 365.4 44.4)">CEN</text>
<text x="376.8" y="44.4" transform="rotate(-90 376.8 44.4)">EMPH_N</text>
<text x="388.3" y="44.4" transform="rotate(-90 388.3 44.4)">AUDIO_N</text>
<text x="65.1" y="50.5">OSC_OUT</text>
<text x="86.4" y="50.5">MCLK_TX</text>
<text x="285.8" y="53">EMPH_N</text>
<text x="285.8" y="50.5">CEN</text>
<text x="155.8" y="58.1">HWCK1</text>
<text x="155.8" y="55.5">HWCK0</text>
<text x="203.2" y="58.1">TXP</text>
<text x="285.8" y="55.5">AUDIO_N</text>
<text x="156.4" y="63.2">SFMT1</text>
<text x="156.4" y="60.6">SFMT0</text>
<text x="157.3" y="65.7">APMS</text>
<text x="203.2" y="60.6">TXN</text>
<text x="158.6" y="70.8">CEN</text>
<text x="203.2" y="68.2">MCLK_TX</text>
<text x="154.9" y="75.9">EMPH_N</text>
<text x="154.4" y="78.4">AUDIO_N</text>
<text x="50.8" y="89.8">OSC_OUT</text>
<text x="157.8" y="86">TCBL</text>
<text x="124.1" y="105.4" transform="rotate(-90 124.1 105.4)">TCBL</text>
<text x="45.8" y="157.1">TXN</text>
<text x="63.5" y="157.1">AES_P2</text>
<text x="110.5" y="157.1">AES_COLD</text>
<text x="110.5" y="159.7">AES_HOT</text>
<text x="30.6" y="162.2">TXP</text>
<text x="48.3" y="162.2">AES_A</text>
<text x="71.1" y="162.2">AES_P1</text>
<text x="164.8" y="166.4" transform="rotate(-90 164.8 166.4)">AES_SHIELD</text>
<text x="139.4" y="186.5" transform="rotate(-90 139.4 186.5)">AES_SHIELD</text>
</g>
<g font-size="1.8" fill="#a90000">
<text x="269.8" y="37.8">1</text>
<text x="269.8" y="40.4">2</text>
<text x="279.4" y="37.8">16</text>
<text x="279.4" y="40.4">15</text>
<text x="180.1" y="45.2" transform="rotate(-90 180.1 45.2)">6</text>
<text x="185.2" y="45.8" transform="rotate(-90 185.2 45.8)">23</text>
<text x="269.8" y="42.9">3</text>
<text x="269.8" y="45.5">4</text>
<text x="279.4" y="42.9">14</text>
<text x="279.4" y="45.5">13</text>
<text x="165.1" y="48">17</text>
<text x="165.1" y="50.5">18</text>
<text x="198.1" y="50.5">24</text>
<text x="269.8" y="48">5</text>
<text x="269.8" y="50.5">6</text>
<text x="269.8" y="53.1">7</text>
<text x="279.4" y="48">12</text>
<text x="279.4" y="50.5">11</text>
<text x="279.4" y="53.1">10</text>
<text x="165.1" y="55.6">20</text>
<text x="165.1" y="58.2">27</text>
<text x="198.1" y="58.2">26</text>
<text x="269.8" y="55.6">8</text>
<text x="280" y="55.6">9</text>
<text x="165.1" y="65.8">10</text>
<text x="165.7" y="60.7">4</text>
<text x="165.7" y="63.2">5</text>
<text x="198.1" y="60.7">25</text>
<text x="165.1" y="68.3">11</text>
<text x="165.1" y="70.9">16</text>
<text x="198.1" y="68.3">21</text>
<text x="198.1" y="70.9">12</text>
<text x="165.7" y="73.4">2</text>
<text x="165.7" y="75.9">3</text>
<text x="198.1" y="73.4">13</text>
<text x="198.1" y="75.9">14</text>
<text x="37.8" y="79.4" transform="rotate(-90 37.8 79.4)">4</text>
<text x="165.1" y="78.5">19</text>
<text x="165.1" y="81">28</text>
<text x="165.7" y="83.6">1</text>
<text x="198.7" y="81">7</text>
<text x="198.7" y="83.6">8</text>
<text x="28.5" y="89.9">3</text>
<text x="46.3" y="89.9">5</text>
<text x="165.1" y="86.1">15</text>
<text x="165.7" y="88.6">9</text>
<text x="28.5" y="92.5">2</text>
<text x="182.6" y="94" transform="rotate(-90 182.6 94)">22</text>
<text x="37.8" y="102.3" transform="rotate(-90 37.8 102.3)">1</text>
<text x="130.1" y="149.6">8</text>
<text x="130.1" y="152.1">7</text>
<text x="130.1" y="154.7">6</text>
<text x="92" y="157.2">2</text>
<text x="104.7" y="157.2">4</text>
<text x="130.1" y="157.2">5</text>
<text x="130.1" y="159.8">4</text>
<text x="92" y="162.3">1</text>
<text x="104.7" y="162.3">3</text>
<text x="130.1" y="162.3">3</text>
<text x="130.1" y="164.8">2</text>
<text x="130.1" y="167.4">1</text>
<text x="139.4" y="172.8" transform="rotate(-90 139.4 172.8)">SH</text>
</g>
</svg>
